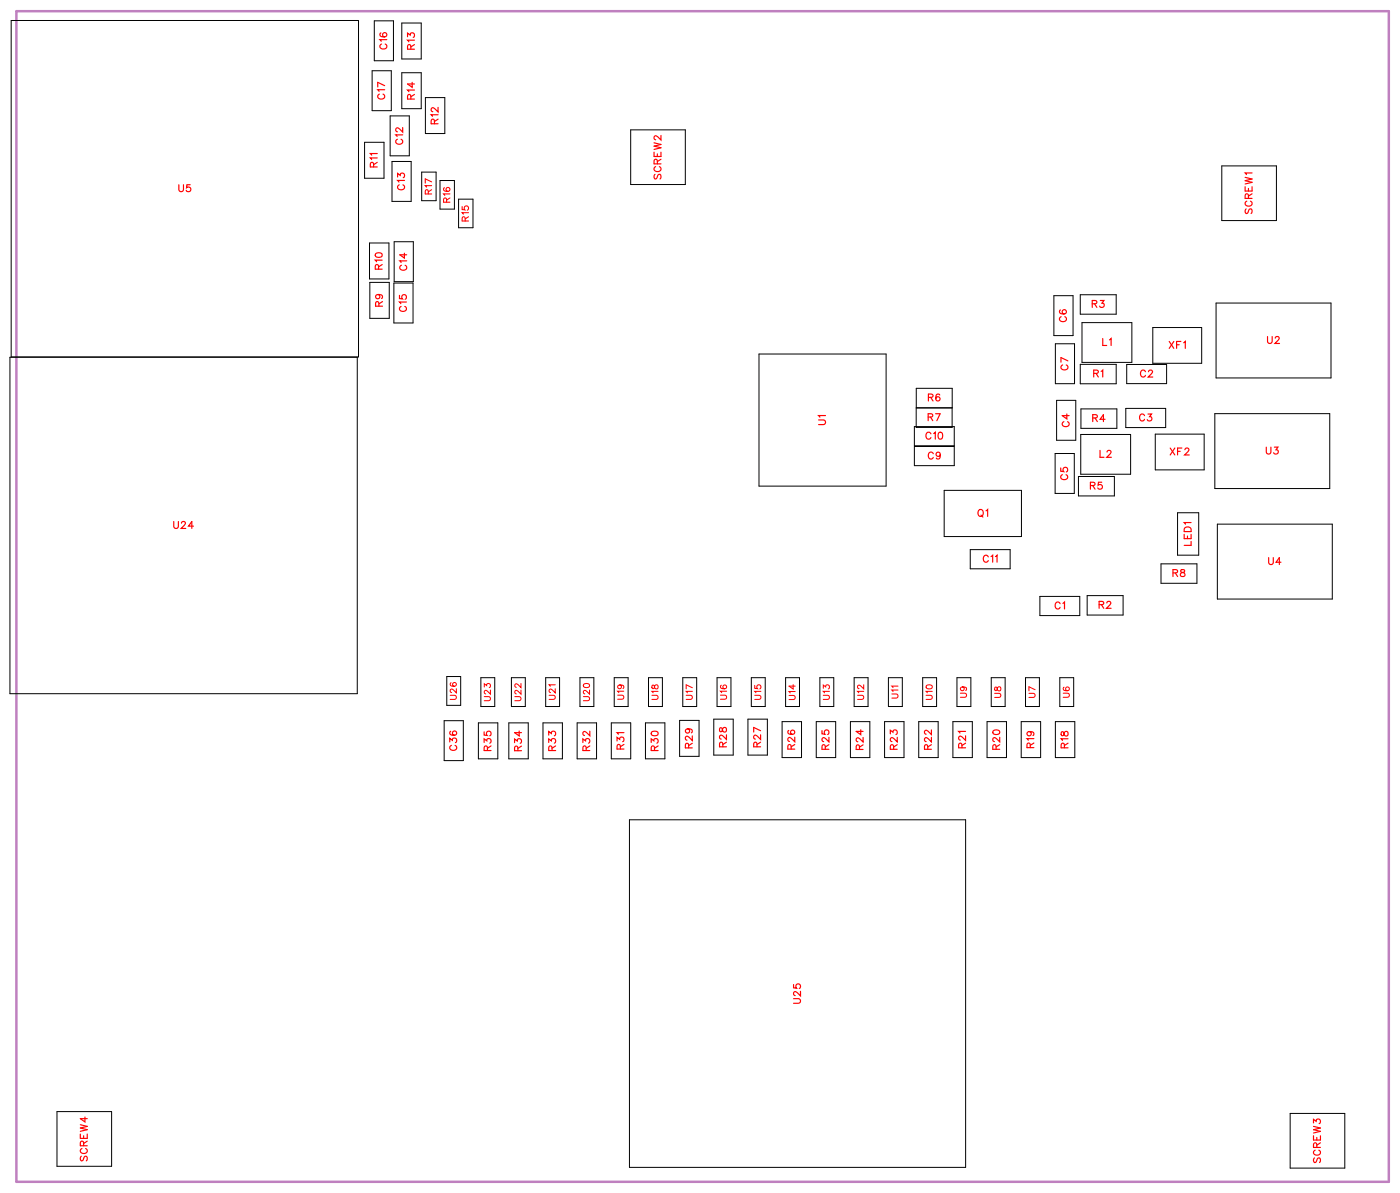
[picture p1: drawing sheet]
<svg xmlns="http://www.w3.org/2000/svg" width="143mm" height="122mm" viewBox="0 0 143 122" stroke-linecap="round" stroke-linejoin="round" font-family="sans-serif">
<path d="M1.7 1.1h140.3v119.7h-140.3z" fill="none" stroke="#bf80bf" stroke-width=".25"/>
<g fill="none" stroke="#000" stroke-width=".1">
<path d="M1.1 2.1h35.6v34.4h-35.6zM37.3 14.5h2v3.7h-2zM38.1 7.2h1.9v4.1h-1.9zM38.3 2.1h1.9v4.1h-1.9zM39.9 11.8h2v4.1h-2zM40.1 16.5h1.9v4.1h-1.9zM41.1 2.4h2v3.6h-2zM41.1 7.4h2v3.7h-2zM43.1 17.6h1.5v2.9h-1.5zM43.5 10h2v3.6h-2zM45 18.4h1.5v3h-1.5zM64.5 13.3h5.6v5.6h-5.6z"/>
<path d="M125 17h5.5v5.5h-5.5zM1 36.5h35.5v34.4h-35.5zM37.8 24.8h2v3.7h-2zM37.8 28.9h2v3.6h-2zM40.3 28.9h1.9v4.1h-1.9zM40.3 24.7h2v4.1h-2zM46.9 20.4h1.5v2.9h-1.5zM77.6 36.2h13v13.5h-13zM107.8 30.2h1.9v4.1h-1.9zM107.9 35.1h2v4.1h-2zM110.5 37.2h3.7v2h-3.7zM110.5 30.1h3.7v2h-3.7z"/>
<path d="M110.7 33h5.1v4h-5.1zM115.2 37.2h4.1v2h-4.1zM117.9 33.5h5v3.6h-5zM124.4 31h11.7v7.6h-11.7zM93.5 43.6h4.1v2h-4.1zM93.5 45.6h4.1v2h-4.1zM96.6 50.1h7.9v4.7h-7.9zM97.4 41.7h-3.7v-2h3.7v4h-3.7v-2h3.7M99.2 56.2h4.1v1.9h-4.1zM107.9 46.3h2v4.1h-2zM108.1 40.9h1.9v4.1h-1.9zM110.3 48.7h3.7v2h-3.7z"/>
<path d="M110.5 44.4h5.1v4.1h-5.1zM110.5 41.8h3.7v2h-3.7zM115.1 41.7h4.1v2h-4.1zM118.2 44.4h5v3.6h-5zM118.7 57.6h3.7v2h-3.7zM120.4 52.4h2.2v4.3h-2.2zM124.2 42.3h11.8v7.6h-11.8zM124.5 53.6h11.8v7.6h-11.8zM45.4 73.7h2v4h-2zM45.7 69.1h1.4v3h-1.4zM48.9 73.9h2v3.6h-2zM49.2 69.3h1.4v2.9h-1.4z"/>
<path d="M52 73.9h2v3.6h-2zM52.3 69.3h1.4v2.9h-1.4zM55.5 73.9h2v3.6h-2zM55.8 69.3h1.4v2.9h-1.4zM59 73.9h2v3.6h-2zM59.3 69.3h1.4v2.9h-1.4zM62.5 73.9h2v3.6h-2zM62.8 69.3h1.4v2.9h-1.4zM66 73.9h2v3.6h-2zM66.3 69.3h1.4v2.9h-1.4zM69.5 73.6h2v3.7h-2zM69.8 69.3h1.4v2.9h-1.4z"/>
<path d="M73 73.5h2v3.7h-2zM73.3 69.3h1.5v2.9h-1.5zM76.5 73.5h2v3.7h-2zM76.8 69.3h1.5v2.9h-1.5zM80 73.7h2v3.7h-2zM80.3 69.3h1.5v2.9h-1.5zM83.5 73.7h2v3.7h-2zM83.8 69.3h1.5v2.9h-1.5zM87 73.7h2v3.7h-2zM87.4 69.3h1.4v2.9h-1.4zM90.5 73.7h2v3.7h-2zM90.9 69.3h1.4v2.9h-1.4z"/>
<path d="M94 73.7h1.9v3.7h-1.9zM94.4 69.3h1.4v2.9h-1.4zM97.5 73.7h1.9v3.7h-1.9zM97.9 69.3h1.4v2.9h-1.4zM100.9 73.7h2v3.7h-2zM101.4 69.3h1.4v2.9h-1.4zM104.4 73.7h2v3.7h-2zM104.9 69.3h1.4v2.9h-1.4zM106.3 61h4.1v1.9h-4.1zM107.9 73.7h2v3.7h-2zM108.4 69.3h1.4v2.9h-1.4zM111.2 60.9h3.7v2h-3.7z"/>
<path d="M64.4 83.8h34.4v35.5h-34.4zM5.8 113.6h5.6v5.6h-5.6zM131.9 113.8h5.6v5.6h-5.6z"/>
</g>
<g fill="none" stroke="#f00" stroke-width=".12">
<path d="M18.3 18.9v.5l.2 .2 .2-.1 .1-.6M19.4 18.9h-.3v.3a.25 .25 0 0 1 .4 0 .25 .25 0 0 1-.1 .4 .25 .25 0 0 1-.4-.1M38.2 17.1v-.4l-.2-.1-.1 .2v.3h.7M38.6 16.1h-.7l.1 .2M38.6 15.7h-.7l.1 .2M38.6 16.6l-.4 .2M38.8 9.6a.26 .26 0 0 0-.2 .3 .26 .26 0 0 0 .3 .2h.2a.26 .26 0 0 0 .2-.2 .26 .26 0 0 0-.1-.3M39 3.4h-.1a.35 .35 0 0 0 .2 .4 .35 .35 0 0 0 .5-.2 .22 .22 0 0 0-.2-.3 .22 .22 0 0 0-.3 .2 .22 .22 0 0 0 .2 .3M39 4.5a.26 .26 0 0 0-.1 .3 .26 .26 0 0 0 .2 .2h.2a.26 .26 0 0 0 .3-.2 .26 .26 0 0 0-.2-.3M39.3 9.2h-.7l.2 .1M39.3 8.8l-.7-.4v.5M39.6 4.1h-.7l.1 .1"/>
<path d="M40.6 14.2a.26 .26 0 0 0-.1 .3 .26 .26 0 0 0 .2 .2h.2a.26 .26 0 0 0 .3-.2 .26 .26 0 0 0-.2-.3M40.7 18.1v-.4l.2 .2a.24 .24 0 0 1 .4-.2 .25 .25 0 0 1-.1 .5M40.8 18.9a.26 .26 0 0 0-.1 .3 .26 .26 0 0 0 .2 .2h.2a.26 .26 0 0 0 .3-.2 .26 .26 0 0 0-.2-.3M41.2 13.8h-.7l.1 .2M41.2 13v.5l-.4-.3-.2-.1-.1 .1v.1l.1 .2M41.4 18.4h-.7l.1 .2M41.7 3.8v-.4l.3 .2a.24 .24 0 0 1 .3-.2 .24 .24 0 0 1 0 .4M42 5v-.4h-.2l-.1 .1v.3h.7M42 10.1v-.4h-.2l-.1 .1v.3h.7M42.2 8.4v.5l-.5-.3h.7M42.4 4.1h-.7l.1 .2M42.4 9.2h-.7l.1 .2"/>
<path d="M42.4 4.6l-.4 .2M42.4 9.7l-.4 .2M44.4 12.6v-.4h-.2l-.1 .1v.3h.7M44.8 11.7h-.7l.1 .2M44.8 11v.4l-.3-.3-.3-.1-.1 .1v.2l.2 .1M44.8 12.2l-.4 .2M66.9 15.6v.4h.7v-.4M66.9 14.6l.7 .2-.7 .1 .7 .2-.7 .2M67 17.8l-.1 .2 .1 .3 .2-.1 .2-.4h.1l.1 .2-.1 .3M67.1 17a.26 .26 0 0 0-.2 .3 .26 .26 0 0 0 .3 .2h.1a.26 .26 0 0 0 .3-.2 .26 .26 0 0 0-.2-.3M67.2 16.7v-.4h-.2l-.1 .4h.7M67.2 15.7v.3"/>
<path d="M67.6 13.8v.5l-.3-.3-.3-.1-.1 .1v.1l.2 .2M67.6 16.3l-.4 .2M127.3 19.1v.4h.7v-.4M127.3 18.1l.7 .2-.7 .2 .7 .1-.7 .2M127.7 19.3v.2M128 17.7h-.7l.2 .1M128 19.8l-.3 .2M38.4 25.9l.3-.1a.3 .3 0 0 1 .4 .3 .38 .38 0 0 1-.4 .2 .38 .38 0 0 1-.3-.3zM38.6 30.1a.22 .22 0 0 1 .2 .3 .22 .22 0 0 1-.3 .1 .22 .22 0 0 1 0-.4h.1a.34 .34 0 0 1 .5 .3l-.1 .1M38.7 27.5v-.4l-.2-.1-.1 .2v.3h.7M38.7 31.3v-.4l-.2-.1-.1 .2v.3h.7M39.1 26.6h-.7l.1 .2"/>
<path d="M39.1 27l-.4 .3M39.1 30.8l-.4 .3M40.9 30.2v.3l.3 .1a.25 .25 0 0 1 0-.4 .25 .25 0 0 1 .3 0 .25 .25 0 0 1-.1 .4M41 31.3a.26 .26 0 0 0-.1 .3 .26 .26 0 0 0 .2 .2h.2a.26 .26 0 0 0 .3-.2 .26 .26 0 0 0-.2-.3M41.1 27.1a.26 .26 0 0 0-.2 .3 .26 .26 0 0 0 .3 .2h.1a.26 .26 0 0 0 .3-.2 .26 .26 0 0 0-.2-.3M41.4 25.9v.5l-.5-.4h.7M41.6 30.9h-.7l.1 .1M41.6 26.7h-.7l.1 .1M108.5 31.7h-.1a.35 .35 0 0 0 .2 .4 .35 .35 0 0 0 .5-.2 .22 .22 0 0 0-.2-.3 .22 .22 0 0 0-.3 .2 .22 .22 0 0 0 .2 .3M108.5 32.4a.26 .26 0 0 0-.1 .3 .26 .26 0 0 0 .2 .2h.2a.26 .26 0 0 0 .3-.2 .26 .26 0 0 0-.2-.3M108.7 37.3a.26 .26 0 0 0-.2 .3 .26 .26 0 0 0 .3 .2h.1a.26 .26 0 0 0 .3-.2 .26 .26 0 0 0-.2-.3M109.2 36.9l-.7-.4v.5"/>
<path d="M111.7 31h.4l.1-.2-.2-.1h-.3v.7M111.9 38.2l.4-.1v-.1l-.1-.2h-.3v.7M111.9 31l.3 .4M112.1 38.2l.2 .3M112.5 30.7h.4l-.2 .3a.24 .24 0 0 1 .2 .4 .24 .24 0 0 1-.4-.1M112.6 38l.2-.2v.7M112.8 34.6v.7h.4M113.5 34.7l.1-.1v.7M117.1 38a.26 .26 0 0 0-.3-.2 .26 .26 0 0 0-.2 .3v.2a.26 .26 0 0 0 .2 .2 .26 .26 0 0 0 .3-.1M117.5 38l.1-.2h.1l.2 .2-.1 .2-.4 .3h.5M119.6 34.9l.4 .7M120 34.9l-.4 .7"/>
<path d="M120.3 35.2h.3M120.8 34.9h-.5v.7M121.1 35l.1-.1v.7M127.4 21.3l-.1 .2 .1 .3h.2l.2-.5h.2v.2v.3M127.5 20.6a.26 .26 0 0 0-.2 .3 .26 .26 0 0 0 .3 .2h.2a.26 .26 0 0 0 .3-.2 .26 .26 0 0 0-.2-.3M127.7 20.3l-.1-.4-.2-.1-.1 .5h.7M129.6 34.4v.5l.2 .2 .3-.1v-.6M130.4 34.6l.2-.2h.1l.1 .1-.1 .3-.3 .3h.5M17.8 53.3v.5l.2 .2 .2-.1v-.6M18.6 53.5l.1-.2h.1l.2 .1-.1 .3-.4 .3h.5M19.8 53.8h-.5l.3-.5v.7M83.7 42.9h.5l.2 .2-.1 .3h-.6"/>
<path d="M84.4 42.5h-.7l.2 .1M94.9 42.6h.4l.1-.2-.2-.1h-.3v.7M94.9 40.6h.5v-.2l-.1-.1h-.4v.7M95.2 42.6l.2 .4M95.2 40.6l.2 .4M95.2 44.3a.26 .26 0 0 0-.3-.1 .26 .26 0 0 0-.2 .2v.2a.26 .26 0 0 0 .2 .3 .26 .26 0 0 0 .3-.2M95.4 46.4a.26 .26 0 0 0-.3-.2 .26 .26 0 0 0-.2 .3v.1a.26 .26 0 0 0 .2 .3 .26 .26 0 0 0 .3-.2M95.5 44.3l.2-.1v.7M95.7 42.3h.5l-.4 .7M96 44.2h.1a.37 .37 0 0 1 .3 .3 .37 .37 0 0 1-.3 .4 .45 .45 0 0 1-.1-.7zM96.1 40.4v-.1a.35 .35 0 0 0-.4 .3 .35 .35 0 0 0 .2 .4 .22 .22 0 0 0 .2-.2 .22 .22 0 0 0-.2-.3 .22 .22 0 0 0-.2 .2M96.2 46.4a.22 .22 0 0 1-.3 .2 .22 .22 0 0 1-.1-.3 .22 .22 0 0 1 .3 0l.1 .1a.34 .34 0 0 1-.3 .5l-.1-.1"/>
<path d="M100.1 52.2l.1-.1a.33 .33 0 0 1 .4 .3 .33 .33 0 0 1-.4 .3l-.2-.2zM100.3 52.6l.2 .2M100.8 52.2l.2-.1v.7M101.1 56.9a.26 .26 0 0 0-.3-.2 .26 .26 0 0 0-.2 .3v.2a.26 .26 0 0 0 .2 .3 .26 .26 0 0 0 .3-.2M101.4 56.9l.1-.2v.8M101.8 56.9l.2-.2v.8M108.5 47.8v.4h.3a.25 .25 0 0 1 0-.4 .25 .25 0 0 1 .4 .1 .25 .25 0 0 1-.1 .3M108.7 48.5a.26 .26 0 0 0-.2 .3 .26 .26 0 0 0 .3 .2h.1a.26 .26 0 0 0 .3-.2 .26 .26 0 0 0-.2-.3M108.8 43.1a.26 .26 0 0 0-.2 .3 .26 .26 0 0 0 .3 .2h.2a.26 .26 0 0 0 .2-.2 .26 .26 0 0 0-.1-.3M109.1 42.3v.5l-.5-.3h.7M111.5 49.6h.4l.1-.2-.2-.1h-.3v.7M111.8 49.6l.2 .4"/>
<path d="M111.8 42.7h.4v-.2l-.1-.1h-.3v.7M112 42.7l.2 .4M112.5 46v.7h.4M112.7 49.3h-.4v.3a.25 .25 0 0 1 .4 0 .25 .25 0 0 1-.1 .4 .25 .25 0 0 1-.3-.1M113 42.8h-.5l.3-.4v.7M113.2 46.2l.2-.2h.1l.1 .2-.1 .2-.3 .3h.5M117.1 42.5a.26 .26 0 0 0-.3-.2 .26 .26 0 0 0-.3 .3v.1a.26 .26 0 0 0 .3 .3 .26 .26 0 0 0 .3-.1M117.4 42.3h.4l-.2 .3a.24 .24 0 0 1 .1 .4 .24 .24 0 0 1-.4-.1M119.7 45.8l.4 .7M120 58.5h.4v-.2l-.1-.1h-.3v.7M120.1 45.8l-.4 .7M120.2 58.5l.2 .4"/>
<path d="M120.4 46.1h.3M120.8 58.2v.2l.3 .1 .1 .2a.24 .24 0 0 1-.2 .2 .24 .24 0 0 1-.3-.2l.5-.3-.1-.2zM120.9 45.8h-.5v.7M121.1 54.6v.4h.7v-.4M121.2 46l.1-.2h.2l.1 .1-.1 .3-.3 .3h.4M121.2 53.9h.2h.3l.1 .4h-.7zM121.4 54.8v.2M121.8 53.4h-.7l.1 .2M121.8 55.3v.4h-.7M129.5 45.7v.5l.2 .2 .2-.1 .1-.6M129.7 57v.5l.2 .2 .3-.1v-.6M130.3 45.7h.4l-.2 .3a.24 .24 0 0 1 .2 .3 .24 .24 0 0 1-.4 0"/>
<path d="M131 57.5h-.5l.3-.5v.7M46 75.8v-.3l.3 .2a.24 .24 0 0 1 .4-.2 .24 .24 0 0 1-.1 .4M46.1 74.7l-.1 .1a.35 .35 0 0 0 .3 .4 .35 .35 0 0 0 .4-.3 .22 .22 0 0 0-.2-.2 .22 .22 0 0 0-.2 .2 .22 .22 0 0 0 .2 .2M46.2 76.2a.26 .26 0 0 0-.2 .3 .26 .26 0 0 0 .3 .2h.1a.26 .26 0 0 0 .3-.2 .26 .26 0 0 0-.2-.3M49.5 75.9v-.4l.3 .2a.24 .24 0 0 1 .4-.2 .24 .24 0 0 1-.1 .4M49.5 74.8v.3l.3 .1a.25 .25 0 0 1 0-.4 .25 .25 0 0 1 .4 0 .25 .25 0 0 1-.1 .4M49.8 76.7v-.4l-.2-.1-.1 .2v.3h.7M50.2 76.2l-.4 .3M52.6 75.9v-.4l.3 .2a.24 .24 0 0 1 .4-.1 .24 .24 0 0 1-.1 .4M53 76.7l-.1-.4-.1-.1-.2 .2v.3h.7M53.1 74.7v.5l-.5-.3h.7M53.3 76.2l-.3 .3"/>
<path d="M56.1 75.9v-.4l.3 .2a.24 .24 0 0 1 .4-.2 .24 .24 0 0 1-.1 .4M56.1 75.1v-.3l.3 .2a.24 .24 0 0 1 .4-.2 .24 .24 0 0 1-.1 .4M56.5 76.7l-.1-.4-.1-.1-.2 .2v.3h.7M56.8 76.2l-.3 .3M59.6 75.9v-.4l.3 .2a.24 .24 0 0 1 .4-.2 .24 .24 0 0 1-.1 .4M59.9 76.7v-.4l-.2-.1-.1 .2v.3h.7M60.3 74.7v.5l-.3-.3-.3-.1-.1 .1v.1l.2 .2M60.3 76.2l-.4 .3M63.1 75.7v-.3l.3 .2a.24 .24 0 0 1 .4-.2 .24 .24 0 0 1-.1 .4M63.4 76.6v-.5h-.2l-.1 .1v.4h.7M63.8 74.9h-.7l.1 .1M63.8 76.1l-.4 .2"/>
<path d="M66.6 75.9v-.4l.3 .2a.24 .24 0 0 1 .4-.2 .24 .24 0 0 1-.1 .4M66.6 74.8l.3-.1a.3 .3 0 0 1 .4 .3 .38 .38 0 0 1-.4 .2 .38 .38 0 0 1-.3-.3zM66.9 76.7v-.4l-.2-.1-.1 .2v.3h.7M67.3 76.2l-.4 .3M70.3 74.5a.22 .22 0 0 1 .2 .3 .22 .22 0 0 1-.3 .1 .22 .22 0 0 1 0-.4h.1a.34 .34 0 0 1 .5 .3l-.1 .1M70.4 76.4v-.4h-.2l-.1 .1v.3h.7M70.8 75.2v.5l-.3-.4-.3-.1-.1 .2v.1l.2 .1M70.8 76l-.4 .2M73.6 74.4v.3l.2 .1 .3-.5a.24 .24 0 0 1 .2 .3 .24 .24 0 0 1-.2 .2l-.2-.1-.1-.3zM73.9 76.3v-.4l-.2-.1-.1 .2v.3h.7M74.3 75.1v.5l-.3-.4-.3-.1-.1 .2v.1l.2 .1M74.3 75.8l-.4 .3"/>
<path d="M77.4 76.3v-.4l-.2-.1-.1 .2v.3h.7M77.8 75.1v.5l-.3-.4-.3-.1-.1 .2v.1l.1 .1M77.8 75.8l-.4 .3M77.8 74.7l-.7-.4v.5M80.7 74.6l-.1 .1a.35 .35 0 0 0 .3 .4 .35 .35 0 0 0 .4-.3 .22 .22 0 0 0-.2-.2 .22 .22 0 0 0-.3 .2 .22 .22 0 0 0 .2 .3M80.9 76.6v-.4l-.2-.1-.1 .2v.3h.7M81.3 75.3v.5l-.4-.3-.2-.1-.1 .1v.1l.1 .2M81.3 76.1l-.4 .2M84.1 74.7v.3h.3a.25 .25 0 0 1 0-.3 .25 .25 0 0 1 .3 0 .25 .25 0 0 1-.1 .4M84.4 76.6v-.4l-.2-.1-.1 .2v.3h.7M84.8 75.3v.5l-.4-.3-.2-.1-.1 .1v.2l.1 .1M84.8 76.1l-.4 .2"/>
<path d="M87.9 76.6v-.4l-.2-.1-.1 .2v.3h.7M88 74.6v.5l-.4-.4h.7M88.3 75.4v.4l-.4-.3-.2-.1-.1 .1v.2l.1 .1M88.3 76.1l-.4 .3M91.1 75v-.4l.2 .2a.24 .24 0 0 1 .4-.1 .24 .24 0 0 1-.1 .4M91.4 76.6v-.4l-.2-.1-.1 .2v.3h.7M91.8 75.3v.5l-.4-.3-.2-.1-.1 .1v.2l.1 .1M91.8 76.1l-.4 .2M94.9 76.6v-.4l-.2-.1-.2 .2v.3h.8M95.3 75.3v.5l-.4-.3-.2-.1-.2 .1v.2l.2 .1M95.3 74.6v.5l-.4-.4-.2-.1-.2 .2v.1l.2 .1M95.3 76.1l-.4 .2"/>
<path d="M98.4 76.4l-.1-.4h-.1l-.2 .1v.3h.7M98.7 75.2v.5l-.3-.4-.2-.1-.2 .2v.1l.2 .1M98.7 74.7h-.7l.2 .2M98.7 76l-.3 .2M101.6 74.7l.2-.1a.3 .3 0 0 1 .4 .3 .38 .38 0 0 1-.3 .2 .38 .38 0 0 1-.4-.3zM101.9 76.6l-.1-.4-.1-.1-.2 .2v.3h.7M102.2 75.3v.5l-.3-.3-.2-.1-.2 .1v.2l.2 .1M102.2 76.1l-.3 .2M105.3 74.8a.22 .22 0 0 1 .2 .3 .22 .22 0 0 1-.4 .1 .22 .22 0 0 1 0-.4h.2a.34 .34 0 0 1 .4 .2l-.1 .2M105.4 76.4l-.1-.4-.1-.1-.2 .2v.3h.7M105.7 75.5h-.7l.2 .2M105.7 75.9l-.3 .3"/>
<path d="M108.4 61.7a.26 .26 0 0 0-.3-.2 .26 .26 0 0 0-.2 .3v.2a.26 .26 0 0 0 .2 .2 .26 .26 0 0 0 .3-.1M108.6 74.8v.4h.1l.3-.5a.24 .24 0 0 1 .2 .3 .24 .24 0 0 1-.2 .2l-.1-.1-.1-.3zM108.7 61.7l.2-.2v.7M108.9 76.4l-.1-.4h-.1l-.2 .1v.3h.7M109.2 75.5h-.7l.2 .2M109.2 76l-.3 .2M112.4 61.8h.4l.1-.2-.2-.1h-.3v.7M112.6 61.8l.3 .4M113.2 61.6l.1-.1h.2l.1 .1-.1 .2-.3 .4h.4M8.2 115.9v.4h.7v-.4M8.2 114.9l.7 .2-.7 .2 .7 .2-.7 .1M8.3 118.2l-.1 .1 .1 .3h.2l.2-.4h.1l.1 .1-.1 .3"/>
<path d="M8.4 117.4a.26 .26 0 0 0-.2 .3 .26 .26 0 0 0 .3 .2h.2a.26 .26 0 0 0 .2-.2 .26 .26 0 0 0-.1-.3M8.6 117.1l-.1-.4h-.2l-.1 .4h.7M8.6 116.1v.2M8.7 114.2v.5l-.5-.4h.7M8.9 116.6l-.3 .3M81.2 102.1h.5l.2 .2-.1 .2h-.6M81.2 100.6v.4h.3a.25 .25 0 0 1 0-.4 .25 .25 0 0 1 .3 .1 .25 .25 0 0 1-.1 .3M81.9 101.3v.5l-.4-.4-.2-.1-.1 .2v.1l.1 .1M134.3 114.8v-.4l.3 .2a.24 .24 0 0 1 .4-.2 .24 .24 0 0 1-.1 .4M134.3 116.1v.4h.7v-.4M134.3 115.1l.7 .2-.7 .2 .7 .1-.7 .2M134.4 118.3l-.1 .2 .1 .3 .2-.1 .2-.4h.1l.1 .2-.1 .3"/>
<path d="M134.5 117.5a.26 .26 0 0 0-.2 .3 .26 .26 0 0 0 .3 .3h.2a.26 .26 0 0 0 .2-.3 .26 .26 0 0 0-.1-.3M134.7 117.3l-.1-.4-.2-.1-.1 .5h.7M134.7 116.2v.3M135 116.8l-.3 .2"/>
</g>
<g fill="none" stroke="#f00" stroke-width=".11">
<path d="M43.8 19.8v-.4h-.2l-.1 .4h.6M44.1 19h-.6l.1 .1M44.1 19.4l-.3 .2M44.1 18.6l-.6-.3v.4M45.5 19.2h-.1a.32 .32 0 0 0 .2 .4 .32 .32 0 0 0 .4-.2 .2 .2 0 0 0-.2-.2 .2 .2 0 0 0-.2 .1 .2 .2 0 0 0 .2 .3M46 19.8h-.6l.1 .2M45.7 20.7l-.1-.4h-.2v.4h.6M46 20.2l-.3 .2M47.3 21.1v.3h.2a.23 .23 0 0 1 0-.3 .23 .23 0 0 1 .4 0 .23 .23 0 0 1-.1 .4M47.6 22.6l-.1-.4h-.2v.4h.6M47.9 21.7h-.6l.1 .2M47.9 22.2l-.3 .2"/>
<path d="M46 71.1h.5l.2 .1-.1 .2-.6 .1M46.1 69.8a.31 .31 0 0 0 .2 .4 .31 .31 0 0 0 .4-.2 .19 .19 0 0 0-.2-.3 .19 .19 0 0 0-.2 .2 .19 .19 0 0 0 .2 .2M46.7 70.4v.4l-.5-.4-.2 .1 .1 .2 .1 .1M49.5 71.2h.5l.2 .2-.1 .2h-.6M49.5 70.2v-.3l.3 .2a.21 .21 0 0 1 .3-.2 .21 .21 0 0 1-.1 .4M50.2 70.5v.4l-.5-.3-.2 .1 .1 .2h.1M52.7 71.2h.4l.2 .2-.1 .2h-.5M53.3 70.5v.4l-.5-.3-.1 .1v.2h.1M53.3 69.9v.4l-.5-.4-.1 .1v.2h.1M56.2 71.1h.4l.2 .1-.1 .2-.5 .1M56.8 70.4v.4l-.5-.4-.1 .1v.2l.1 .1M56.8 70h-.6l.1 .1"/>
<path d="M59.7 71.2h.4l.2 .2-.1 .2h-.5M59.7 69.9a.32 .32 0 0 1 .4-.1 .32 .32 0 0 1 .2 .4 .31 .31 0 0 1-.4 .1 .31 .31 0 0 1-.2-.4zM60.3 70.5v.4l-.5-.3-.1 .1v.2h.1M63.2 71h.4l.2 .2-.1 .2-.5 .1M63.4 70a.19 .19 0 0 1 .1 .3 .19 .19 0 0 1-.3 0 .19 .19 0 0 1 .1-.3h.1a.3 .3 0 0 1 .4 .2l-.1 .2M63.8 70.6h-.6l.1 .2M66.7 71.1h.4l.2 .1-.1 .2-.5 .1M66.7 70v.3l.1 .1 .3-.4a.21 .21 0 0 1 .2 .2 .21 .21 0 0 1-.2 .2l-.2-.4zM67.3 70.7h-.6l.1 .1M70.2 71.1h.4l.2 .1-.1 .2-.5 .1M70.8 70.7h-.6l.1 .1M70.8 70.3l-.6-.3v.4"/>
<path d="M73.7 71h.4l.2 .2-.1 .2-.5 .1M73.8 70l-.1 .1a.31 .31 0 0 0 .2 .3 .31 .31 0 0 0 .4-.2 .19 .19 0 0 0-.2-.2 .19 .19 0 0 0-.2 .2 .19 .19 0 0 0 .2 .2M74.3 70.6h-.6l.1 .2M77.2 71.1h.4l.2 .1-.1 .2-.5 .1M77.2 70v.3l.3 .1a.22 .22 0 0 1 0-.4 .22 .22 0 0 1 .3 .1 .22 .22 0 0 1-.1 .3M77.8 70.7h-.6l.1 .1M80.7 71.1h.4l.2 .2-.1 .2h-.5M81.1 70v.4l-.4-.3h.6M81.3 70.7h-.6l.1 .1M84.2 71.1h.4l.2 .1-.1 .2-.5 .1M84.2 70.3v-.3l.2 .2a.22 .22 0 0 1 .4-.2 .21 .21 0 0 1-.1 .4M84.8 70.7h-.6l.1 .1"/>
<path d="M87.7 71.1h.5l.1 .1-.1 .2-.5 .1M88.3 70.7h-.6l.1 .1M88.3 70v.4l-.4-.4-.2 .1v.2l.2 .1M91.2 70.9h.5l.1 .2-.1 .2h-.5M91.8 70.5h-.6l.1 .2M91.8 70.1h-.6l.1 .2M94.7 71.1h.5l.1 .1v.2l-.6 .1M94.7 70.1a.32 .32 0 0 1 .4-.1 .32 .32 0 0 1 .2 .3 .31 .31 0 0 1-.4 .1 .31 .31 0 0 1-.2-.3zM95.3 70.7h-.6l.1 .1M98.2 70.8h.5l.1 .2v.2l-.6 .1M98.4 70.2a.19 .19 0 0 1 .2 .3 .19 .19 0 0 1-.3 0 .19 .19 0 0 1 0-.3h.1a.3 .3 0 0 1 .4 .2v.2M101.7 70.9h.5l.2 .1-.1 .2-.6 .1"/>
<path d="M101.8 70.2v.3h.1a.26 .26 0 0 1 .1-.2 .26 .26 0 0 1 .3-.1l.1 .3-.2 .1-.2-.1-.1-.3zM105.2 70.9h.5l.2 .1-.1 .2-.6 .1M105.9 70.5l-.7-.3v.4M108.7 70.8h.5l.2 .2-.1 .2-.6 .1M108.8 70.2v.1a.31 .31 0 0 0 .2 .3 .31 .31 0 0 0 .4-.2 .19 .19 0 0 0-.2-.2 .19 .19 0 0 0-.2 .2 .19 .19 0 0 0 .2 .2"/>
</g>
<g font-size="1.2" fill="#fff">
<text x="39.9" y="5.1" transform="rotate(-90 39.9 5.1)">C16</text>
<text x="42.7" y="5.1" transform="rotate(-90 42.7 5.1)">R13</text>
<text x="39.6" y="10.2" transform="rotate(-90 39.6 10.2)">C17</text>
<text x="42.7" y="10.2" transform="rotate(-90 42.7 10.2)">R14</text>
<text x="38.9" y="17.1" transform="rotate(-90 38.9 17.1)">R11</text>
<text x="41.5" y="14.8" transform="rotate(-90 41.5 14.8)">C12</text>
<text x="45.1" y="12.7" transform="rotate(-90 45.1 12.7)">R12</text>
<text x="18.2" y="19.9">U5</text>
<text x="41.7" y="19.5" transform="rotate(-90 41.7 19.5)">C13</text>
<text x="67.9" y="18.4" transform="rotate(-90 67.9 18.4)">SCREW2</text>
<text x="128.3" y="21.9" transform="rotate(-90 128.3 21.9)">SCREW1</text>
<text x="39.4" y="27.6" transform="rotate(-90 39.4 27.6)">R10</text>
<text x="41.9" y="27.7" transform="rotate(-90 41.9 27.7)">C14</text>
<text x="39.4" y="31.4" transform="rotate(-90 39.4 31.4)">R9</text>
<text x="41.9" y="31.9" transform="rotate(-90 41.9 31.9)">C15</text>
<text x="109.4" y="32.9" transform="rotate(-90 109.4 32.9)">C6</text>
<text x="111.6" y="31.7">R3</text>
<text x="112.7" y="35.6">L1</text>
<text x="119.5" y="35.9">XF1</text>
<text x="129.6" y="35.4">U2</text>
<text x="94.9" y="41.3">R6</text>
<text x="109.5" y="37.9" transform="rotate(-90 109.5 37.9)">C7</text>
<text x="111.8" y="38.8">R1</text>
<text x="116.6" y="38.8">C2</text>
<text x="84.7" y="43.5" transform="rotate(-90 84.7 43.5)">U1</text>
<text x="94.6" y="45.2">C10</text>
<text x="94.9" y="43.3">R7</text>
<text x="94.9" y="47.2">C9</text>
<text x="109.6" y="43.7" transform="rotate(-90 109.6 43.7)">C4</text>
<text x="111.7" y="43.4">R4</text>
<text x="112.4" y="47">L2</text>
<text x="116.5" y="43.3">C3</text>
<text x="119.6" y="46.8">XF2</text>
<text x="129.4" y="46.7">U3</text>
<text x="100" y="53.1">Q1</text>
<text x="109.5" y="49.1" transform="rotate(-90 109.5 49.1)">C5</text>
<text x="111.5" y="50.3">R5</text>
<text x="17.7" y="54.3">U24</text>
<text x="100.5" y="57.7">C11</text>
<text x="119.9" y="59.2">R8</text>
<text x="122.1" y="55.8" transform="rotate(-90 122.1 55.8)">LED1</text>
<text x="129.7" y="58">U4</text>
<text x="107.9" y="62.5">C1</text>
<text x="112.3" y="62.5">R2</text>
<text x="47" y="76.7" transform="rotate(-90 47 76.7)">C36</text>
<text x="50.5" y="76.8" transform="rotate(-90 50.5 76.8)">R35</text>
<text x="53.6" y="76.8" transform="rotate(-90 53.6 76.8)">R34</text>
<text x="57.1" y="76.8" transform="rotate(-90 57.1 76.8)">R33</text>
<text x="60.6" y="76.8" transform="rotate(-90 60.6 76.8)">R32</text>
<text x="64.1" y="76.6" transform="rotate(-90 64.1 76.6)">R31</text>
<text x="67.6" y="76.8" transform="rotate(-90 67.6 76.8)">R30</text>
<text x="71.1" y="76.5" transform="rotate(-90 71.1 76.5)">R29</text>
<text x="74.6" y="76.4" transform="rotate(-90 74.6 76.4)">R28</text>
<text x="78.1" y="76.4" transform="rotate(-90 78.1 76.4)">R27</text>
<text x="81.6" y="76.6" transform="rotate(-90 81.6 76.6)">R26</text>
<text x="85.1" y="76.6" transform="rotate(-90 85.1 76.6)">R25</text>
<text x="88.6" y="76.7" transform="rotate(-90 88.6 76.7)">R24</text>
<text x="92.1" y="76.6" transform="rotate(-90 92.1 76.6)">R23</text>
<text x="95.6" y="76.6" transform="rotate(-90 95.6 76.6)">R22</text>
<text x="99" y="76.5" transform="rotate(-90 99 76.5)">R21</text>
<text x="102.5" y="76.6" transform="rotate(-90 102.5 76.6)">R20</text>
<text x="106" y="76.5" transform="rotate(-90 106 76.5)">R19</text>
<text x="109.5" y="76.5" transform="rotate(-90 109.5 76.5)">R18</text>
<text x="82.2" y="102.6" transform="rotate(-90 82.2 102.6)">U25</text>
<text x="9.2" y="118.7" transform="rotate(-90 9.2 118.7)">SCREW4</text>
<text x="135.3" y="118.9" transform="rotate(-90 135.3 118.9)">SCREW3</text>
</g>
<g font-size="1.1" fill="#fff">
<text x="44.4" y="19.9" transform="rotate(-90 44.4 19.9)">R17</text>
<text x="46.3" y="20.7" transform="rotate(-90 46.3 20.7)">R16</text>
<text x="48.2" y="22.6" transform="rotate(-90 48.2 22.6)">R15</text>
<text x="46.9" y="71.5" transform="rotate(-90 46.9 71.5)">U26</text>
<text x="50.4" y="71.7" transform="rotate(-90 50.4 71.7)">U23</text>
<text x="53.5" y="71.7" transform="rotate(-90 53.5 71.7)">U22</text>
<text x="57.1" y="71.5" transform="rotate(-90 57.1 71.5)">U21</text>
<text x="60.6" y="71.7" transform="rotate(-90 60.6 71.7)">U20</text>
<text x="64.1" y="71.5" transform="rotate(-90 64.1 71.5)">U19</text>
<text x="67.6" y="71.5" transform="rotate(-90 67.6 71.5)">U18</text>
<text x="71.1" y="71.5" transform="rotate(-90 71.1 71.5)">U17</text>
<text x="74.6" y="71.5" transform="rotate(-90 74.6 71.5)">U16</text>
<text x="78.1" y="71.5" transform="rotate(-90 78.1 71.5)">U15</text>
<text x="81.6" y="71.5" transform="rotate(-90 81.6 71.5)">U14</text>
<text x="85.1" y="71.5" transform="rotate(-90 85.1 71.5)">U13</text>
<text x="88.6" y="71.5" transform="rotate(-90 88.6 71.5)">U12</text>
<text x="92.1" y="71.4" transform="rotate(-90 92.1 71.4)">U11</text>
<text x="95.6" y="71.5" transform="rotate(-90 95.6 71.5)">U10</text>
<text x="99.1" y="71.3" transform="rotate(-90 99.1 71.3)">U9</text>
<text x="102.6" y="71.3" transform="rotate(-90 102.6 71.3)">U8</text>
<text x="106.1" y="71.3" transform="rotate(-90 106.1 71.3)">U7</text>
<text x="109.6" y="71.3" transform="rotate(-90 109.6 71.3)">U6</text>
</g>
</svg>
